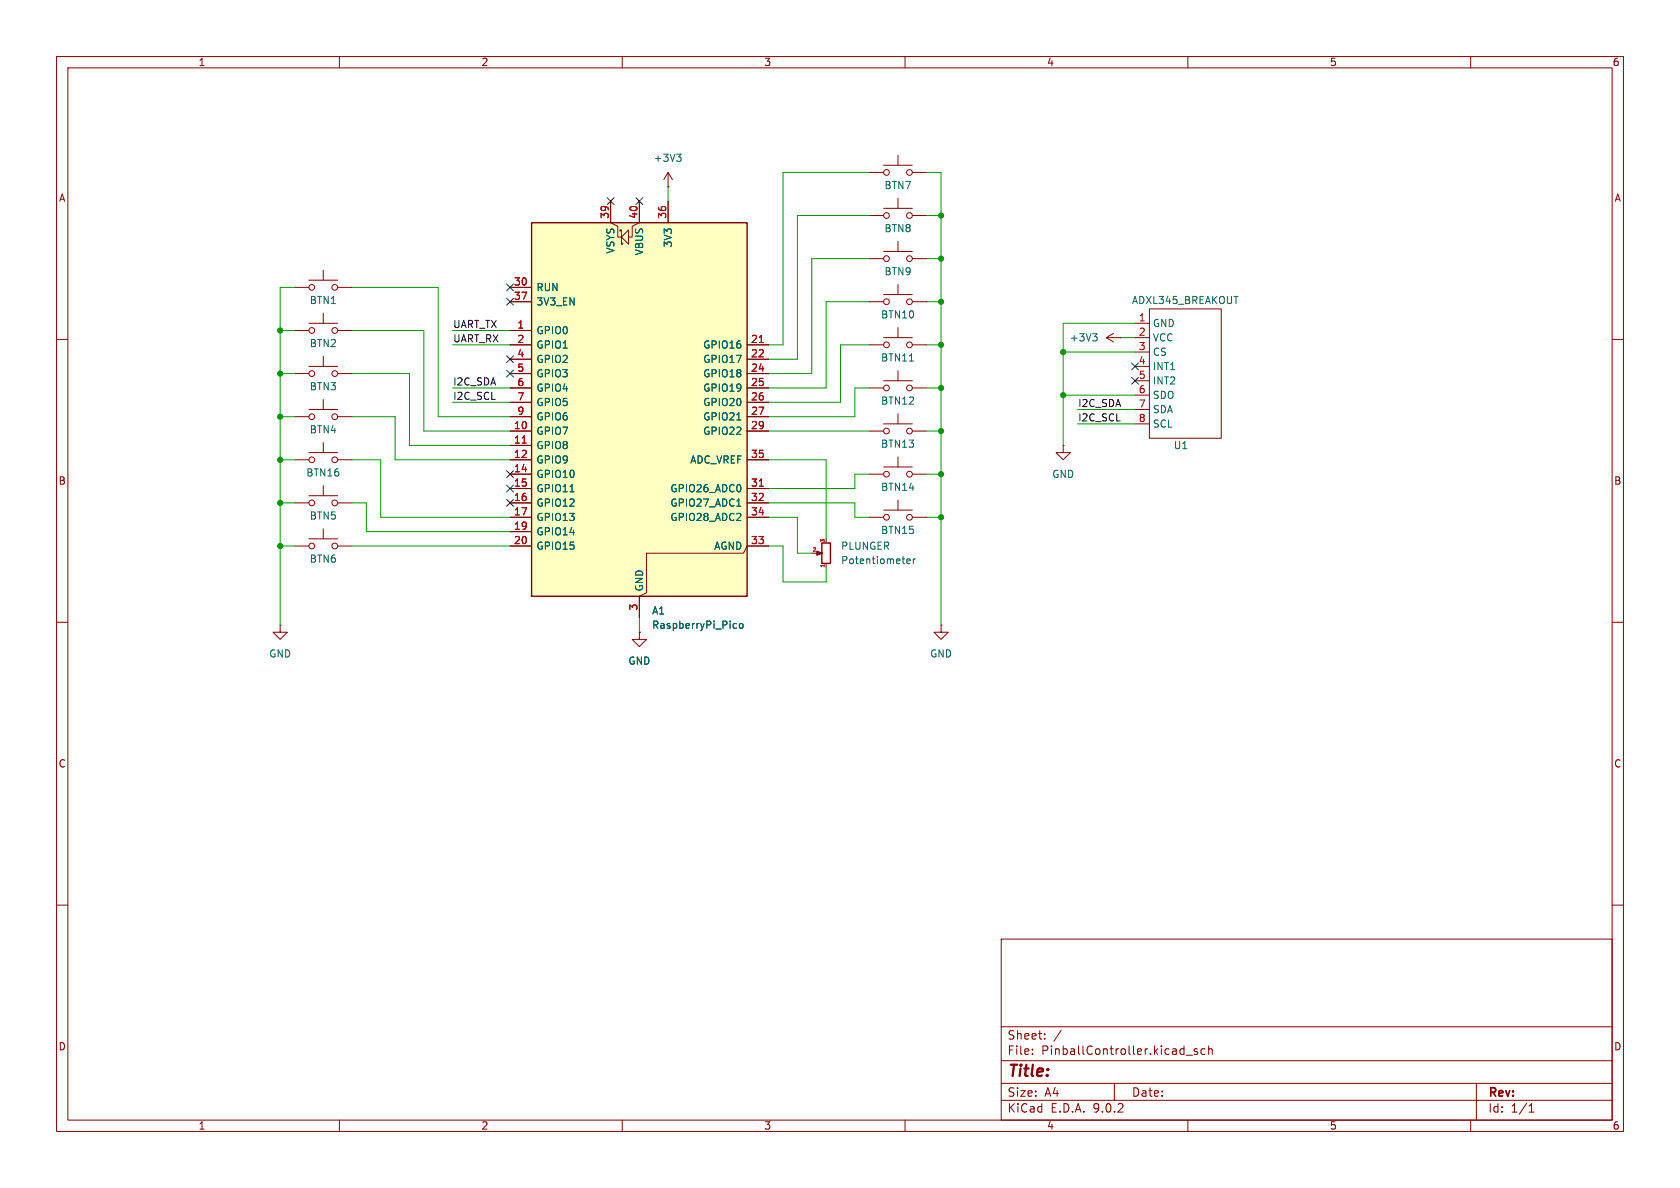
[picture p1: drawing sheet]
<svg xmlns="http://www.w3.org/2000/svg" width="297mm" height="210mm" viewBox="0 0 297 210" stroke-linecap="round" stroke-linejoin="round" font-family="sans-serif">
<g fill="none" stroke="#840000" stroke-width=".18">
<path d="M10 10h277v190h-277zM12 12h273v186h-273zM60 10v2M110 10v2M160 10v2M210 10v2M260 10v2M118.1 33h.1M118.1 30.5l-.8 1.3M118.1 30.5l.8 1.3M118.1 30.5v2.5M52.1 50.8h2.5"/>
<path d="M52.1 58.4h2.5M54.6 49.5h5.1M54.6 57.2h5.1M57.1 47.8v1.7M57.1 55.4v1.8M59.7 50.8h2.5M59.7 58.4h2.5M153.7 45.7h2.5M156.2 44.5h5.1M156.2 59.7h5.1M158.7 42.7v1.8M158.7 57.9v1.8"/>
<path d="M161.3 45.7h2.5M195.6 59.7l1.2 .8M195.6 59.7h2.5M196.8 58.9l-1.2 .8M198.1 59.7h.1M10 60h2M52.1 73.7h2.5M52.1 66h2.5M54.6 72.4h5.1M54.6 64.8h5.1M57.1 63v1.8M57.1 70.6v1.8"/>
<path d="M57.1 78.2v1.8M59.7 73.7h2.5M59.7 66h2.5M153.7 76.2h2.5M153.7 61h2.5M153.7 68.6h2.5M156.2 74.9h5.1M156.2 67.3h5.1M158.7 65.5v1.8M158.7 73.2v1.7M161.3 76.2h2.5M161.3 61h2.5"/>
<path d="M161.3 68.6h2.5M285 60h2M52.1 81.3h2.5M52.1 88.9h2.5M52.1 96.5h2.5M54.6 80h5.1M54.6 87.6h5.1M54.6 95.3h5.1M57.1 85.9v1.7M57.1 93.5v1.8M59.7 81.3h2.5M59.7 88.9h2.5"/>
<path d="M59.7 96.5h2.5M143.5 97.8h1M146 95.3v.6M146 99.7v.6M153.7 91.4h2.5M156.2 90.2h5.1M158.7 88.4v1.8M161.3 91.4h2.5M10 110h2M49.5 110.5v1.3h1.3l-1.3 1.2-1.2-1.2h1.2M49.5 110.5h.1M113 111.8v1.2h1.3l-1.3 1.3-1.2-1.3h1.2"/>
<path d="M113 111.8h.1M166.4 110.5v1.3h1.2l-1.2 1.2-1.3-1.2h1.3M166.4 110.5h.1M285 110h2M10 160h2M177 166h108v32h-108zM285 160h2M60 198v2M110 198v2M160 198v2M177 194.5h108M177 191.5h108"/>
<path d="M177 187.5h108M177 181.5h108M182.5 186.3v.1M182.5 185.5v.1M184.7 183.6v.1M184.7 182.8v.1M187.6 182.1l-1.3 2M197 191.5v3M209.7 186.5h1.1M210 198v2M211.7 185.5l-.4-.1-.2 .2 .1 .2 .5 .2v.3h-.6M213 185.5l-.4-.1-.3 .3v.4l.2 .2h.5"/>
<path d="M213.7 185.5l.2-.1 .3 .1 .1 .9M213.7 184.9v1.5M260 198v2M261 191.5v6.5M270.3 196.6h.9M270.3 195.5l.4-.4v1.5"/>
<circle cx="55.1" cy="50.8" r=".51"/>
<circle cx="55.1" cy="58.4" r=".51"/>
<circle cx="59.2" cy="50.8" r=".51"/>
<circle cx="59.2" cy="58.4" r=".51"/>
<circle cx="156.7" cy="45.7" r=".51"/>
<circle cx="160.8" cy="45.7" r=".51"/>
<circle cx="55.1" cy="66" r=".51"/>
<circle cx="55.1" cy="73.7" r=".51"/>
<circle cx="59.2" cy="73.7" r=".51"/>
<circle cx="59.2" cy="66" r=".51"/>
<circle cx="156.7" cy="61" r=".51"/>
<circle cx="156.7" cy="68.6" r=".51"/>
<circle cx="156.7" cy="76.2" r=".51"/>
<circle cx="160.8" cy="61" r=".51"/>
<circle cx="160.8" cy="68.6" r=".51"/>
<circle cx="160.8" cy="76.2" r=".51"/>
<circle cx="55.1" cy="96.5" r=".51"/>
<circle cx="55.1" cy="88.9" r=".51"/>
<circle cx="55.1" cy="81.3" r=".51"/>
<circle cx="59.2" cy="96.5" r=".51"/>
<circle cx="59.2" cy="88.9" r=".51"/>
<circle cx="59.2" cy="81.3" r=".51"/>
<circle cx="156.7" cy="91.4" r=".51"/>
<circle cx="160.8" cy="91.4" r=".51"/>
</g>
<path d="M119.6 27.2h.8l-.4 .5M120.2 27.7l.2 .3v.3l-.2 .2M193.2 59h.8l-.5 .5M193.7 59.5l.3 .2v.3l-.3 .3M160.8 63.8h.7M160.3 99.2l.6-.1v-.2l-.4-.1-.2 .2 .1 .6h.5M161.5 98.8v.8M161.8 98.8l-.3 .2" fill="none" stroke="#006464" stroke-width=".18"/>
<path d="M145.3 96h1.5v3.6h-1.5z" fill="none" stroke="#840000" stroke-width=".25"/>
<path d="M144.4 97.4l1 .4h-.2h.2l-1 .4z" fill="#840000" stroke="#840000" stroke-width=".18"/>
<path d="M145.7 99.8v.4" fill="none" stroke="#a90000" stroke-width=".18"/>
<path d="M94 39.4h38.1v66h-38.1z" fill="#ffffc2"/>
<path d="M94 39.4h38.1v66h-38.1z" fill="none" stroke="#840000" stroke-width=".25"/>
<g fill="none" stroke="#840000" stroke-width=".18">
<path d="M107.9 35.6v3.8l1.3 .6v1.9h.7M113 35.6v3.8l-1.2 .6v1.9h-.7M118.1 35.6v3.8M153.7 30.5h2.5M153.7 38.1h2.5M156.2 29.2h5.1M156.2 36.8h5.1M158.7 27.4v1.8M158.7 35.1v1.7M161.3 30.5h2.5M161.3 38.1h2.5M90.2 50.8h3.8"/>
<path d="M90.2 53.3h3.8M90.2 58.4h3.8M109.6 40.9v-.3h.3v2.6h.2v-.3M109.9 41.9l1.2-1.3v2.6zM153.7 53.3h2.5M156.2 52.1h5.1M158.7 50.3v1.8M161.3 53.3h2.5M200.7 57.2h2.5M200.7 59.7h2.5M203.2 54.6h12.7v22.9h-12.7zM90.2 61h3.8"/>
<path d="M90.2 63.5h3.8M90.2 66h3.8M90.2 68.6h3.8M90.2 71.1h3.8M90.2 73.7h3.8M90.2 76.2h3.8M90.2 78.7h3.8M132.1 61h3.8M132.1 63.5h3.8M132.1 66h3.8M132.1 68.6h3.8M132.1 71.1h3.8"/>
<path d="M132.1 73.7h3.8M132.1 76.2h3.8M188 78.7v1.3h1.2l-1.2 1.3-1.3-1.3h1.3M188 78.7h.1M200.7 62.2h2.5M200.7 64.8h2.5M200.7 67.3h2.5M200.7 69.9h2.5M200.7 72.4h2.5M200.7 74.9h2.5M90.2 81.3h3.8M90.2 83.8h3.8"/>
<path d="M90.2 86.4h3.8M90.2 88.9h3.8M90.2 91.4h3.8M90.2 94h3.8M90.2 96.5h3.8M132.1 81.3h3.8M132.1 86.4h3.8M132.1 88.9h3.8M132.1 91.4h3.8M135.9 96.5h-3.8l-.7 1.3h-17.1v7l-1.3 .6v3.8M153.7 83.8h2.5M156.2 82.6h5.1"/>
<path d="M158.7 80.8v1.8M161.3 83.8h2.5M113 111.8h.1"/>
<circle cx="156.7" cy="30.5" r=".51"/>
<circle cx="156.7" cy="38.1" r=".51"/>
<circle cx="160.8" cy="38.1" r=".51"/>
<circle cx="160.8" cy="30.5" r=".51"/>
<circle cx="156.7" cy="53.3" r=".51"/>
<circle cx="160.8" cy="53.3" r=".51"/>
<circle cx="156.7" cy="83.8" r=".51"/>
<circle cx="160.8" cy="83.8" r=".51"/>
</g>
<path d="M92.3 78.3h.7M134.2 60.5h.8M134.2 85.9h.8" fill="none" stroke="#a90000" stroke-width=".18"/>
<path d="M130.3 74.2h.7M100.8 86.9h.7M130.3 89.5h.7M129.9 110.2l.3 .1M130.2 111l-.3 .1M130.8 110.3l.3-.1 .3 .3v.3l-.3 .3-.3-.1-.1-.2z" fill="none" stroke="#006464" stroke-width=".18"/>
<g fill="none" stroke="#009600" stroke-width=".18">
<path d="M118.1 33v2.6M153.7 30.5h-15.3v30.5h-2.5M153.7 38.1h-12.7v25.4h-5.1M163.8 30.5h2.6v80M163.8 38.1h2.6M49.5 58.4h2.6M52.1 50.8h-2.6v59.7M62.2 58.4h12.7v17.8h15.3M62.2 50.8h15.3v22.9h12.7M80 58.4h10.2M153.7 45.7h-10.2v20.3h-7.6M153.7 53.3h-7.7v15.3h-10.1"/>
<path d="M163.8 53.3h2.6M163.8 45.7h2.6M198.1 59.7h2.6M200.7 57.2h-12.7v21.5M49.5 73.7h2.6M49.5 66h2.6M62.2 73.7h7.6v7.6h20.4M62.2 66h10.2v12.7h17.8M80 61h10.2M80 68.6h10.2M80 71.1h10.2M135.9 76.2h17.8"/>
<path d="M153.7 68.6h-2.6v5.1h-15.2M153.7 61h-5.1v10.1h-12.7M163.8 76.2h2.6M163.8 61h2.6M163.8 68.6h2.6M188 62.2h12.7M188 69.9h12.7M190.5 72.4h10.2M190.5 74.9h10.2M49.5 96.5h2.6M49.5 81.3h2.6M49.5 88.9h2.6"/>
<path d="M62.2 96.5h28M62.2 81.3h5.1v10.1h22.9M62.2 88.9h2.6v5.1h25.4M135.9 96.5h2.5v6.4h7.6v-2.6M135.9 81.3h10.1v14M135.9 91.4h5.1v6.4h2.5M135.9 88.9h15.2v2.5h2.6M153.7 83.8h-2.6v2.6h-15.2M163.8 91.4h2.6M163.8 83.8h2.6M113 109.2v2.6"/>
</g>
<g fill="none" stroke="#000084" stroke-width=".18">
<path d="M107.3 35l1.3 1.2M108.6 35l-1.3 1.2M112.4 35l1.2 1.2M113.6 35l-1.2 1.2M89.6 50.2l1.2 1.2M89.6 52.7l1.2 1.2M90.8 52.7l-1.2 1.2M90.8 50.2l-1.2 1.2M89.6 65.4l1.2 1.2M89.6 62.9l1.2 1.2M90.8 65.4l-1.2 1.2M90.8 62.9l-1.2 1.2"/>
<path d="M200.1 66.7l1.2 1.2M200.1 64.2l1.2 1.2M201.3 66.7l-1.2 1.2M201.3 64.2l-1.2 1.2M89.6 83.2l1.2 1.2M89.6 88.3l1.2 1.2M89.6 85.8l1.2 1.2M90.8 83.2l-1.2 1.2M90.8 88.3l-1.2 1.2M90.8 85.8l-1.2 1.2"/>
</g>
<g fill="#009600" stroke="#009600" stroke-width=".18">
<circle cx="49.5" cy="66" r=".46"/>
<circle cx="49.5" cy="73.7" r=".46"/>
<circle cx="49.5" cy="88.9" r=".46"/>
<circle cx="49.5" cy="81.3" r=".46"/>
<circle cx="49.5" cy="58.4" r=".46"/>
<circle cx="49.5" cy="96.5" r=".46"/>
<circle cx="166.4" cy="83.8" r=".46"/>
<circle cx="166.4" cy="76.2" r=".46"/>
<circle cx="166.4" cy="68.6" r=".46"/>
<circle cx="166.4" cy="91.4" r=".46"/>
<circle cx="166.4" cy="45.7" r=".46"/>
<circle cx="166.4" cy="38.1" r=".46"/>
<circle cx="166.4" cy="53.3" r=".46"/>
<circle cx="166.4" cy="61" r=".46"/>
<circle cx="188" cy="62.2" r=".46"/>
<circle cx="188" cy="69.9" r=".46"/>
</g>
<text font-size="2.8" fill="#840000" x="178" y="190.9">Title:</text>
<g font-size="2.1" fill="#840000">
<text x="178" y="184">Sheet:</text>
<text x="178" y="186.7">File:</text>
<text x="184.1" y="186.7">PinballController.kicad_sch</text>
<text x="178" y="196.9">KiCad</text>
<text x="178" y="194.1">Size:</text>
<text x="184.7" y="194.1">A4</text>
<text x="185.7" y="196.9">E.D.A.</text>
<text x="193.3" y="196.9">9.0.2</text>
<text x="200" y="194.1">Date:</text>
<text x="263" y="194.3">Rev:</text>
<text x="263" y="196.9">Id:</text>
<text x="267.1" y="196.9">1/1</text>
</g>
<g font-size="1.8" fill="#840000">
<text x="35" y="11.9">1</text>
<text x="85" y="11.9">2</text>
<text x="135" y="11.9">3</text>
<text x="185" y="11.9">4</text>
<text x="235" y="11.9">5</text>
<text x="285" y="11.9">6</text>
<text x="10.3" y="35.9">A</text>
<text x="285.3" y="35.9">A</text>
<text x="10.3" y="85.9">B</text>
<text x="285.3" y="85.9">B</text>
<text x="10.3" y="135.9">C</text>
<text x="285.3" y="135.9">C</text>
<text x="10.3" y="185.9">D</text>
<text x="285.3" y="185.9">D</text>
<text x="35" y="199.9">1</text>
<text x="85" y="199.9">2</text>
<text x="135" y="199.9">3</text>
<text x="185" y="199.9">4</text>
<text x="235" y="199.9">5</text>
<text x="285" y="199.9">6</text>
</g>
<g font-size="1.8" fill="#006464">
<text x="115.5" y="28.8">+3V3</text>
<text x="156.3" y="33.6">BTN7</text>
<text x="156.3" y="41.2">BTN8</text>
<text x="108.8" y="44.9" transform="rotate(-90 108.8 44.9)">VSYS</text>
<text x="113.9" y="45.2" transform="rotate(-90 113.9 45.2)">VBUS</text>
<text x="119" y="43.8" transform="rotate(-90 119 43.8)">3V3</text>
<text x="54.7" y="53.9">BTN1</text>
<text x="94.7" y="51.7">RUN</text>
<text x="156.3" y="48.9">BTN9</text>
<text x="200" y="53.9">ADXL345_BREAKOUT</text>
<text x="94.7" y="54.2">3V3_EN</text>
<text x="94.7" y="59.3">GPIO0</text>
<text x="155.7" y="56.5">BTN10</text>
<text x="203.7" y="58">GND</text>
<text x="54.7" y="61.6">BTN2</text>
<text x="94.7" y="61.8">GPIO1</text>
<text x="94.7" y="64.4">GPIO2</text>
<text x="124.2" y="61.8">GPIO16</text>
<text x="124.2" y="64.4">GPIO17</text>
<text x="155.7" y="64.1">BTN11</text>
<text x="189" y="60.6">+3V3</text>
<text x="203.7" y="60.6">VCC</text>
<text x="203.7" y="63.1">CS</text>
<text x="203.7" y="65.6">INT1</text>
<text x="54.7" y="69.2">BTN3</text>
<text x="94.7" y="66.9">GPIO3</text>
<text x="94.7" y="69.4">GPIO4</text>
<text x="94.7" y="72">GPIO5</text>
<text x="124.2" y="66.9">GPIO18</text>
<text x="124.2" y="69.4">GPIO19</text>
<text x="124.2" y="72">GPIO20</text>
<text x="155.7" y="71.7">BTN12</text>
<text x="203.7" y="68.2">INT2</text>
<text x="203.7" y="70.7">SDO</text>
<text x="54.7" y="76.8">BTN4</text>
<text x="94.7" y="74.5">GPIO6</text>
<text x="94.7" y="77.1">GPIO7</text>
<text x="124.2" y="74.5">GPIO21</text>
<text x="124.2" y="77.1">GPIO22</text>
<text x="203.7" y="73.3">SDA</text>
<text x="203.7" y="75.8">SCL</text>
<text x="94.7" y="79.6">GPIO8</text>
<text x="94.7" y="82.1">GPIO9</text>
<text x="121.9" y="82.1">ADC_VREF</text>
<text x="155.7" y="79.3">BTN13</text>
<text x="207.4" y="79.6">U1</text>
<text x="54.1" y="84.4">BTN16</text>
<text x="94.7" y="84.7">GPIO10</text>
<text x="94.7" y="87.2">GPIO11</text>
<text x="94.7" y="89.8">GPIO12</text>
<text x="118.4" y="87.2">GPIO26_ADC0</text>
<text x="118.4" y="89.8">GPIO27_ADC1</text>
<text x="155.7" y="87">BTN14</text>
<text x="185.9" y="84.7">GND</text>
<text x="54.7" y="92">BTN5</text>
<text x="94.7" y="92.3">GPIO13</text>
<text x="94.7" y="94.8">GPIO14</text>
<text x="118.4" y="92.3">GPIO28_ADC2</text>
<text x="155.7" y="94.6">BTN15</text>
<text x="54.7" y="99.7">BTN6</text>
<text x="94.7" y="97.4">GPIO15</text>
<text x="126.2" y="97.4">AGND</text>
<text x="148.6" y="97.4">PLUNGER</text>
<text x="148.6" y="99.9">Potentiometer</text>
<text x="113.9" y="104.6" transform="rotate(-90 113.9 104.6)">GND</text>
<text x="115.2" y="108.8">A1</text>
<text x="115.2" y="111.4">RaspberryPi_Pico</text>
<text x="47.5" y="116.4">GND</text>
<text x="111" y="117.7">GND</text>
<text x="164.3" y="116.4">GND</text>
</g>
<g font-size="1.8" fill="#a90000">
<text x="107.7" y="38.8" transform="rotate(-90 107.7 38.8)">39</text>
<text x="112.8" y="38.8" transform="rotate(-90 112.8 38.8)">40</text>
<text x="117.9" y="38.8" transform="rotate(-90 117.9 38.8)">36</text>
<text x="90.8" y="50.5">30</text>
<text x="90.8" y="53.1">37</text>
<text x="91.4" y="58.2">1</text>
<text x="201.2" y="56.9">1</text>
<text x="201.2" y="59.4">2</text>
<text x="91.4" y="60.7">2</text>
<text x="91.4" y="63.2">4</text>
<text x="91.4" y="65.8">5</text>
<text x="132.7" y="60.7">21</text>
<text x="132.7" y="63.2">22</text>
<text x="132.7" y="65.8">24</text>
<text x="201.2" y="62">3</text>
<text x="201.2" y="64.5">4</text>
<text x="91.4" y="68.3">6</text>
<text x="91.4" y="70.9">7</text>
<text x="132.7" y="68.3">25</text>
<text x="132.7" y="70.9">26</text>
<text x="201.2" y="67.1">5</text>
<text x="201.2" y="69.6">6</text>
<text x="90.8" y="75.9">10</text>
<text x="91.4" y="73.4">9</text>
<text x="132.7" y="73.4">27</text>
<text x="132.7" y="75.9">29</text>
<text x="201.2" y="72.1">7</text>
<text x="201.2" y="74.7">8</text>
<text x="90.8" y="78.5">11</text>
<text x="90.8" y="81">12</text>
<text x="90.8" y="83.6">14</text>
<text x="132.7" y="81">35</text>
<text x="90.8" y="86.1">15</text>
<text x="90.8" y="88.6">16</text>
<text x="132.7" y="86.1">31</text>
<text x="132.7" y="88.6">32</text>
<text x="90.8" y="91.2">17</text>
<text x="90.8" y="93.7">19</text>
<text x="132.7" y="91.2">34</text>
<text x="90.8" y="96.3">20</text>
<text x="132.7" y="96.3">33</text>
<text x="112.8" y="108" transform="rotate(-90 112.8 108)">3</text>
</g>
<g font-size="1.8" fill="#0f0f0f">
<text x="80" y="58.1">UART_TX</text>
<text x="80" y="60.6">UART_RX</text>
<text x="80" y="68.2">I2C_SDA</text>
<text x="80" y="70.8">I2C_SCL</text>
<text x="190.5" y="72">I2C_SDA</text>
<text x="190.5" y="74.6">I2C_SCL</text>
</g>
<g font-size=".9" fill="#a90000">
<text x="143.5" y="97.5">2</text>
<text x="145.8" y="100.5" transform="rotate(-90 145.8 100.5)">1</text>
<text x="145.8" y="96" transform="rotate(-90 145.8 96)">3</text>
</g>
</svg>
